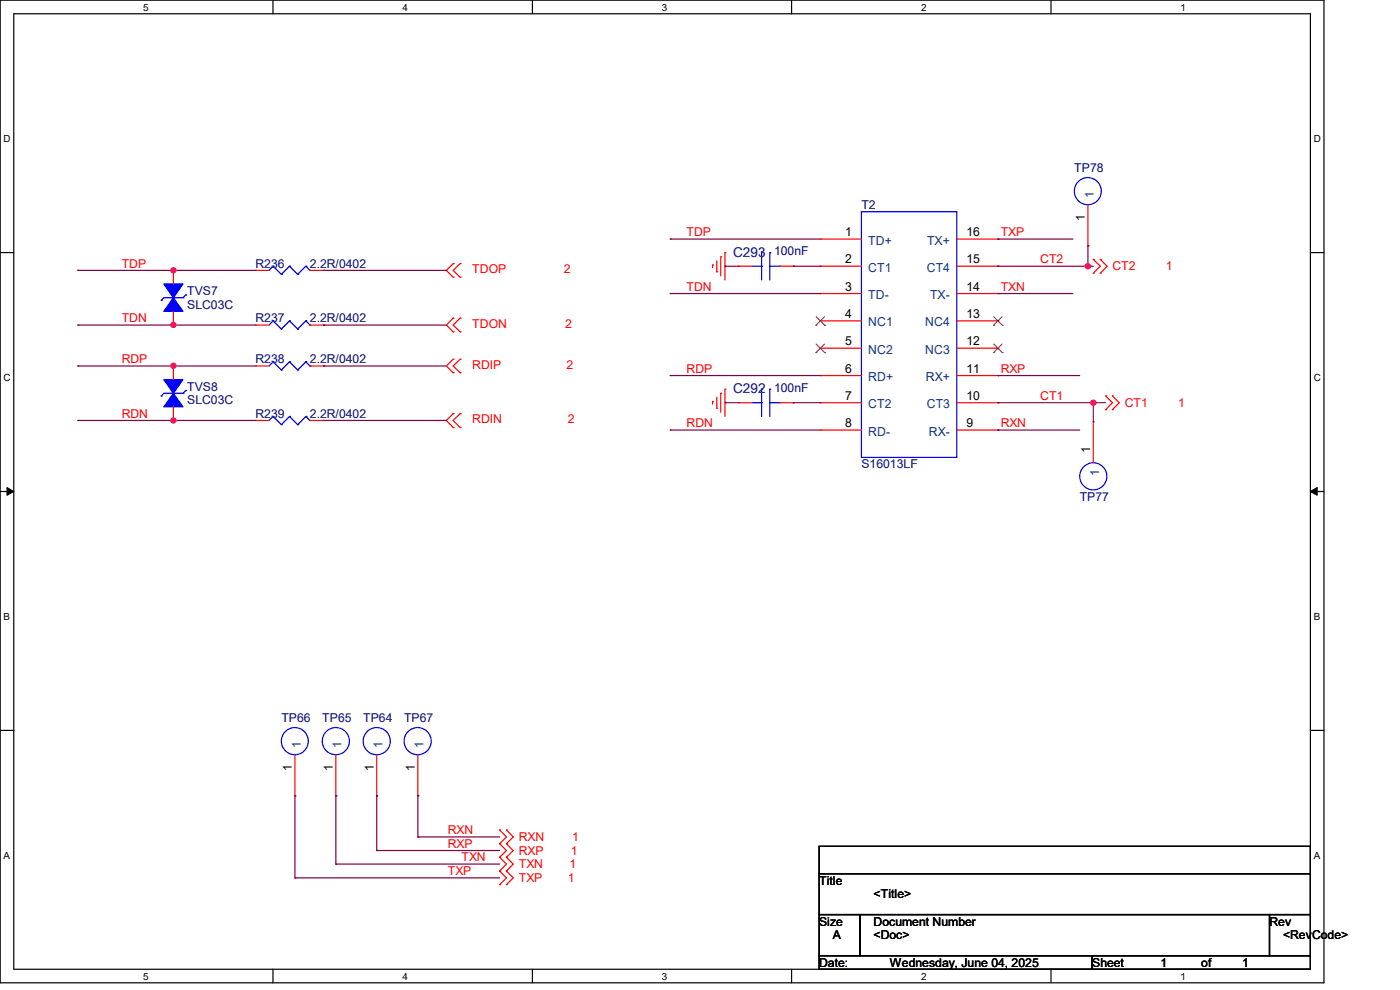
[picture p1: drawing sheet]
<svg xmlns="http://www.w3.org/2000/svg" width="297mm" height="210mm" viewBox="0 0 297 210" stroke-linecap="round" stroke-linejoin="round" font-family="sans-serif">
<path d="M0 0h280.9v208.5h-280.9zM2.9 2.9h275.1v202.7h-275.1z" fill="none" stroke="#000" stroke-width=".25"/>
<g fill="#fff">
<path d="M30.4 .3h1.1v2.4h-1.1z"/>
<path d="M30.4 205.9h1.1v2.3h-1.1z"/>
</g>
<path d="M57.9 0v2.9M57.9 205.6v2.9" fill="none" stroke="#000" stroke-width=".25"/>
<g fill="#fff">
<path d="M85.4 .3h1.1v2.4h-1.1z"/>
<path d="M85.4 205.9h1.1v2.3h-1.1z"/>
</g>
<path d="M112.9 0v2.9M112.9 205.6v2.9" fill="none" stroke="#000" stroke-width=".25"/>
<g fill="#fff">
<path d="M140.4 .3h1.2v2.4h-1.2z"/>
<path d="M140.4 205.9h1.2v2.3h-1.2z"/>
</g>
<path d="M167.9 0v2.9M167.9 205.6v2.9" fill="none" stroke="#000" stroke-width=".25"/>
<g fill="#fff">
<path d="M195.4 .3h1.2v2.4h-1.2z"/>
<path d="M195.4 205.9h1.2v2.3h-1.2z"/>
</g>
<path d="M223 0v2.9M223 205.6v2.9" fill="none" stroke="#000" stroke-width=".25"/>
<g fill="#fff">
<path d="M250.4 .3h1.2v2.4h-1.2z"/>
<path d="M250.4 205.9h1.2v2.3h-1.2z"/>
<path d="M.8 28.2h1.4v2.4h-1.4z"/>
<path d="M278.7 28.2h1.5v2.4h-1.5z"/>
<path d="M.8 78.9h1.4v2.3h-1.4z"/>
<path d="M278.7 78.9h1.5v2.3h-1.5z"/>
</g>
<path d="M0 53.6h2.9M278 53.6h2.9" fill="none" stroke="#000" stroke-width=".25"/>
<g fill="#fff">
<path d="M.8 129.6h1.3v2.3h-1.3z"/>
<path d="M278.7 129.6h1.4v2.3h-1.4z"/>
</g>
<path d="M0 104.3h2.9M278 104.3h2.9" fill="none" stroke="#000" stroke-width=".25"/>
<path d="M1.5 103.4l1.4 .9-1.4 .8zM278 104.3l1.4-.9v1.7z" fill="#000" stroke="#000" stroke-width=".21"/>
<g fill="#fff">
<path d="M.8 180.3h1.3v2.3h-1.3z"/>
<path d="M278.7 180.3h1.4v2.3h-1.4z"/>
</g>
<path d="M0 154.9h2.9M278 154.9h2.9M173.8 179.5h104.2v5.8h-104.2zM173.8 185.3h104.2v8.7h-104.2zM173.8 194h8.7v8.7h-8.7zM182.5 194h86.8v8.7h-86.8zM269.3 194h8.7v8.7h-8.7zM173.8 202.7h57.9v2.9h-57.9zM231.7 202.7h46.3v2.9h-46.3z" fill="none" stroke="#000" stroke-width=".25"/>
<g fill="none" stroke="#f00" stroke-width=".25">
<path d="M36.8 57.4h.1M36.8 57.4v2.8M54.2 57.4h.1M54.2 57.4h2.9M65.7 57.4h3M68.7 57.4h.1M96.1 58.8h.1M96.1 55.9h.1M96.1 55.9l-1.4 1.5 1.4 1.4M97.6 55.9h.1M97.6 58.8h.1M97.6 55.9l-1.5 1.5 1.5 1.4"/>
<path d="M151.2 56.2h.1M151.2 56.2v.6M152.1 57.7h.1M152.1 55.3v2.4M152.9 54.5h.1M152.9 54.5v4M153.8 53.6h.1M153.8 53.6v5.8M156.7 56.5h.1M156.7 56.5h2.9M165.4 56.5h2.9M168.3 56.5h.1"/>
<path d="M174 50.7h.1M174 56.5h.1M174 50.7h8.8M174 56.5h8.8M203 50.7h8.7M203 56.5h8.7M211.7 50.7h.1M211.7 56.5h.1M230.8 52.2h.1M230.8 43.5v8.7M231.9 55h.1M231.9 58h.1"/>
<path d="M231.9 55l1.5 1.5-1.5 1.5M233.4 55h.1M233.4 58h.1M233.4 55l1.5 1.5-1.5 1.5M36.8 69h.1M36.8 77.6h.1M36.8 66v3M36.8 77.6v2.9M54.2 69h.1M54.2 77.6h.1M54.2 69h2.9M54.2 77.6h2.9"/>
<path d="M65.7 69h3M65.7 77.6h3M68.7 69h.1M68.7 77.6h.1M96.1 70.4h.1M96.1 67.5h.1M96.1 79.1h.1M96.1 76.2h.1M96.1 67.5l-1.4 1.5 1.4 1.4M96.1 76.2l-1.4 1.4 1.4 1.5M97.6 67.5h.1M97.6 70.4h.1"/>
<path d="M97.6 76.2h.1M97.6 79.1h.1M97.6 67.5l-1.5 1.5 1.5 1.4M97.6 76.2l-1.5 1.4 1.5 1.5M174 62.3h.1M174 79.7h.1M174 73.9h.1M174 68.1h.1M174 62.3h8.8M174 68.1h8.8M174 79.7h8.8M174 73.9h8.8"/>
<path d="M203 62.3h8.7M203 68.1h8.7M203 79.7h8.7M203 73.9h8.7M211.7 62.3h.1M211.7 68.1h.1M211.7 79.7h.1M211.7 73.9h.1M36.8 89.2h.1M36.8 86.3v2.9M54.2 89.2h.1M54.2 89.2h2.9"/>
<path d="M65.7 89.2h3M68.7 89.2h.1M96.1 90.7h.1M96.1 87.8h.1M96.1 87.8l-1.4 1.4 1.4 1.5M97.6 87.8h.1M97.6 90.7h.1M97.6 87.8l-1.5 1.4 1.5 1.5M151.2 85.2h.1M151.2 85.2v.5M152.1 86.6h.1M152.1 84.3v2.3"/>
<path d="M152.9 83.4h.1M152.9 83.4v4.1M153.8 82.5h.1M153.8 82.5v5.8M156.7 85.4h.1M156.7 85.4h2.9M165.4 85.4h2.9M168.3 85.4h.1M174 91.2h.1M174 85.4h.1M174 91.2h8.8M174 85.4h8.8"/>
<path d="M203 91.2h8.7M203 85.4h8.7M211.7 91.2h.1M211.7 85.4h.1M231.9 89.5h.1M231.9 89.5v8.7M234.6 84h.1M234.6 86.9h.1M234.6 84l1.4 1.4-1.4 1.5M236 84h.1M236 86.9h.1M236 84l1.4 1.4-1.4 1.5"/>
<path d="M62.6 168.8h.1M62.6 160.1v8.7M71.2 168.8h.1M71.2 160.1v8.7M79.9 168.8h.1M79.9 160.1v8.7M88.6 168.8h.1M88.6 160.1v8.7M106 179h.1M106 176.1h.1M106 179l1.4 1.4-1.4 1.5M106 176.1l1.4 1.4-1.4 1.5"/>
<path d="M107.4 179h.1M107.4 176.1h.1M107.4 179l1.5 1.4-1.5 1.5M107.4 176.1l1.5 1.4-1.5 1.5M106 184.8h.1M106 187.7h.1M106 181.9h.1M106 184.8l1.4 1.4-1.4 1.5M106 181.9l1.4 1.4-1.4 1.5M107.4 184.8h.1M107.4 187.7h.1M107.4 181.9h.1"/>
<path d="M107.4 184.8l1.5 1.4-1.5 1.5M107.4 181.9l1.5 1.4-1.5 1.5"/>
</g>
<g fill="none" stroke="#00f" stroke-width=".25">
<path d="M58 56.5h.1M58 56.5l-.9 .9M58 56.5l1.7 1.7M59.7 58.2h.1M61.4 56.5h.1M61.4 56.5l-1.7 1.7M61.4 56.5l1.8 1.7M63.2 58.2h.1M64.9 56.5h.1M64.9 56.5l-1.7 1.7M64.9 56.5l.8 .9M65.7 57.4h.1"/>
<path d="M159.6 56.5h2M161.6 56.5h.1M161.6 53.6h.1M161.6 53.6v5.8M163.3 53.6h.1M163.3 53.6v5.8M163.3 56.5h2.1M165.4 56.5h.1M182.8 44.9h20.2v52.1h-20.2zM34.2 63.7h.1M38.8 63.2h.1M38.8 63.2h-4l-.6 .5"/>
<path d="M39.4 62.6h.1M39.4 62.6l-.6 .6M58 68.1h.1M58 76.8h.1M58 68.1l-.9 .9M58 68.1l1.7 1.7M58 76.8l-.9 .8M58 76.8l1.7 1.7M59.7 69.8h.1M59.7 78.5h.1M61.4 68.1h.1M61.4 76.8h.1"/>
<path d="M61.4 68.1l-1.7 1.7M61.4 68.1l1.8 1.7M61.4 76.8l-1.7 1.7M61.4 76.8l1.8 1.7M63.2 69.8h.1M63.2 78.5h.1M64.9 68.1h.1M64.9 76.8h.1M64.9 68.1l-1.7 1.7M64.9 68.1l.8 .9M64.9 76.8l-1.7 1.7M64.9 76.8l.8 .8"/>
<path d="M65.7 69h.1M65.7 77.6h.1M34.2 84h.1M38.8 83.4h.1M38.8 83.4h-4l-.6 .6M39.4 82.8h.1M39.4 82.8l-.6 .6M58 88.3h.1M58 88.3l-.9 .9M58 88.3l1.7 1.8M59.7 90.1h.1M61.4 88.3h.1"/>
<path d="M61.4 88.3l-1.7 1.8M61.4 88.3l1.8 1.8M63.2 90.1h.1M64.9 88.3h.1M64.9 88.3l-1.7 1.8M64.9 88.3l.8 .9M65.7 89.2h.1M159.6 85.4h2M161.6 85.4h.1M161.6 82.5h.1M161.6 82.5v5.8M163.3 82.5h.1"/>
<path d="M163.3 85.4h2.1M163.3 82.5v5.8M165.4 85.4h.1"/>
<circle cx="230.8" cy="40.6" r="2.87"/>
<circle cx="231.9" cy="101" r="2.88"/>
<circle cx="62.5" cy="157.2" r="2.87"/>
<circle cx="71.2" cy="157.2" r="2.88"/>
<circle cx="79.9" cy="157.2" r="2.88"/>
<circle cx="88.6" cy="157.2" r="2.88"/>
</g>
<g fill="none" stroke="#804000" stroke-width=".21">
<path d="M173.1 74.8h.1M173.1 69h.1M173.1 73l1.9 1.8M173.1 67.2l1.9 1.8M174.9 73l-1.8 1.8M174.9 67.2l-1.8 1.8M175 74.8h.1M175 69h.1M210.8 69h.1M210.8 74.8h.1M210.8 67.2l1.8 1.8M210.8 73l1.8 1.8"/>
<path d="M212.6 67.2l-1.8 1.8M212.6 73l-1.8 1.8M212.6 69h.1M212.6 74.8h.1"/>
</g>
<g fill="#00f" stroke="#00f" stroke-width=".25">
<path d="M36.8 63.2l2 2.8h-4z" fill-rule="evenodd"/>
<path d="M34.8 60.2h4l-2 3z" fill-rule="evenodd"/>
<path d="M36.8 83.4l2 2.9h-4z" fill-rule="evenodd"/>
<path d="M34.8 80.5h4l-2 2.9z" fill-rule="evenodd"/>
</g>
<g fill="none" stroke="#800040" stroke-width=".25">
<path d="M16.5 57.4h.1M16.5 57.4h37.7M36.8 57.4h.1M68.7 57.4h.1M68.7 57.4h26M142.2 50.7h.1M142.2 50.7h31.8M153.8 56.5h.1M153.8 56.5h2.9M168.3 56.5h.1M168.3 56.5h5.7M211.7 56.5h.1"/>
<path d="M211.7 50.7h.1M211.7 50.7h15.9M211.7 56.5h20.2M230.8 52.2h.1M230.8 56.5h.1M230.8 52.2v4.3M16.5 69h.1M16.5 77.6h.1M16.5 69h37.7M16.5 77.6h37.7M36.8 69h.1M36.8 77.6h.1"/>
<path d="M68.7 69h.1M68.7 77.6h.1M68.7 69h26M68.7 77.6h26M142.2 62.3h.1M142.2 79.7h.1M142.2 62.3h31.8M142.2 79.7h31.8M211.7 62.3h.1M211.7 79.7h.1M211.7 62.3h15.9M211.7 79.7h17.4"/>
<path d="M16.5 89.2h.1M16.5 89.2h37.7M36.8 89.2h.1M68.7 89.2h.1M68.7 89.2h26M142.2 91.2h.1M142.2 91.2h31.8M153.8 85.4h.1M153.8 85.4h2.9M168.3 85.4h.1M168.3 85.4h5.7M211.7 85.4h.1"/>
<path d="M211.7 91.2h.1M211.7 91.2h17.4M211.7 85.4h22.9M231.9 85.4h.1M231.9 85.4v4.1M62.6 168.8h.1M62.6 168.8v17.4M71.2 168.8h.1M71.2 168.8v14.5M79.9 168.8h.1M79.9 168.8v11.6M88.6 177.5h.1"/>
<path d="M88.6 168.8h.1M88.6 177.5h17.4M88.6 168.8v8.7M62.6 186.2h.1M62.6 186.2h43.4M71.2 183.3h.1M71.2 183.3h34.8M79.9 180.4h.1M79.9 180.4h26.1"/>
</g>
<g fill="#f0f" stroke="#f0f" stroke-width=".25">
<circle cx="36.8" cy="68.9" r=".55"/>
<circle cx="36.8" cy="77.6" r=".55"/>
<circle cx="36.8" cy="57.3" r=".55"/>
<circle cx="36.8" cy="89.2" r=".55"/>
<circle cx="231.9" cy="85.4" r=".55"/>
<circle cx="230.8" cy="56.5" r=".56"/>
</g>
<g font-size="2.9" fill="#000080">
<text x="155.5" y="54.4">C293</text>
<text x="155.5" y="83.4">C292</text>
</g>
<g font-size="2.6" fill="#000080">
<text x="227.9" y="36.5">TP78</text>
<text x="182.8" y="44.3">T2</text>
<text x="54.2" y="56.8">R236</text>
<text x="65.7" y="56.8">2.2R/0402</text>
<text x="164.2" y="54.2">100nF</text>
<text x="39.7" y="62.6">TVS7</text>
<text x="39.7" y="65.5">SLC03C</text>
<text x="54.2" y="68.4">R237</text>
<text x="65.7" y="68.4">2.2R/0402</text>
<text x="54.2" y="77">R238</text>
<text x="65.7" y="77">2.2R/0402</text>
<text x="39.7" y="82.8">TVS8</text>
<text x="164.2" y="83.1">100nF</text>
<text x="39.7" y="85.8">SLC03C</text>
<text x="54.2" y="88.6">R239</text>
<text x="65.7" y="88.6">2.2R/0402</text>
<text x="182.8" y="99.4">S16013LF</text>
<text x="229.1" y="106.3">TP77</text>
<text x="59.7" y="153.2">TP66</text>
<text x="68.4" y="153.2">TP65</text>
<text x="77" y="153.2">TP64</text>
<text x="85.7" y="153.2">TP67</text>
</g>
<g font-size="2.6">
<text x="230.2" y="46.9" transform="rotate(-90 230.2 46.9)">1</text>
<text x="179.3" y="50.1">1</text>
<text x="205" y="50.1">16</text>
<text x="179.3" y="55.8">2</text>
<text x="205" y="55.8">15</text>
<text x="179.3" y="61.6">3</text>
<text x="205" y="61.6">14</text>
<text x="179.3" y="67.4">4</text>
<text x="205" y="67.4">13</text>
<text x="179.3" y="73.2">5</text>
<text x="205" y="73.2">12</text>
<text x="179.3" y="79">6</text>
<text x="205" y="79">11</text>
<text x="179.3" y="84.8">7</text>
<text x="205" y="84.8">10</text>
<text x="179.3" y="90.6">8</text>
<text x="205" y="90.6">9</text>
<text x="231.3" y="96.1" transform="rotate(-90 231.3 96.1)">1</text>
<text x="61.9" y="163.6" transform="rotate(-90 61.9 163.6)">1</text>
<text x="70.6" y="163.6" transform="rotate(-90 70.6 163.6)">1</text>
<text x="79.3" y="163.6" transform="rotate(-90 79.3 163.6)">1</text>
<text x="88" y="163.6" transform="rotate(-90 88 163.6)">1</text>
<text x="173.8" y="187.7">Title</text>
<text x="185.3" y="190.6">&lt;Title&gt;</text>
<text x="173.8" y="196.3">Size</text>
<text x="185.3" y="196.3">Document Number</text>
<text x="269.3" y="196.3">Rev</text>
<text x="176.7" y="199.3">A</text>
<text x="185.3" y="199.3">&lt;Doc&gt;</text>
<text x="272.2" y="199.3">&lt;RevCode&gt;</text>
<text x="173.8" y="205.1">Date:</text>
<text x="188.8" y="205.1">Wednesday, June 04, 2025</text>
<text x="231.7" y="205.1">Sheet</text>
<text x="246.2" y="205.1">1</text>
<text x="254.8" y="205.1">of</text>
<text x="263.5" y="205.1">1</text>
</g>
<g font-size="2.6" fill="#004080">
<text x="232" y="42" transform="rotate(-90 232 42)">1</text>
<text x="184.2" y="51.9">TD+</text>
<text x="196.7" y="51.9">TX+</text>
<text x="184.2" y="57.7">CT1</text>
<text x="196.6" y="57.7">CT4</text>
<text x="184.2" y="63.5">TD-</text>
<text x="197.3" y="63.5">TX-</text>
<text x="184.2" y="69.3">NC1</text>
<text x="196.3" y="69.3">NC4</text>
<text x="184.2" y="75.1">NC2</text>
<text x="196.3" y="75.1">NC3</text>
<text x="184.2" y="80.9">RD+</text>
<text x="196.4" y="80.9">RX+</text>
<text x="184.2" y="86.6">CT2</text>
<text x="196.6" y="86.6">CT3</text>
<text x="184.2" y="92.4">RD-</text>
<text x="197" y="92.4">RX-</text>
<text x="233.2" y="101" transform="rotate(-90 233.2 101)">1</text>
<text x="63.8" y="158.7" transform="rotate(-90 63.8 158.7)">1</text>
<text x="72.5" y="158.7" transform="rotate(-90 72.5 158.7)">1</text>
<text x="81.2" y="158.7" transform="rotate(-90 81.2 158.7)">1</text>
<text x="89.9" y="158.7" transform="rotate(-90 89.9 158.7)">1</text>
</g>
<g font-size="2.6" fill="#f00">
<text x="145.7" y="50.1">TDP</text>
<text x="212.3" y="50.1">TXP</text>
<text x="25.8" y="56.8">TDP</text>
<text x="100.2" y="58">TDOP</text>
<text x="119.6" y="58">2</text>
<text x="220.7" y="55.9">CT2</text>
<text x="236" y="57.4">CT2</text>
<text x="247.3" y="57.4">1</text>
<text x="145.7" y="61.7">TDN</text>
<text x="212.3" y="61.7">TXN</text>
<text x="25.8" y="68.4">TDN</text>
<text x="100.2" y="69.5">TDON</text>
<text x="119.9" y="69.5">2</text>
<text x="25.8" y="77">RDP</text>
<text x="100.2" y="78.2">RDIP</text>
<text x="120.2" y="78.2">2</text>
<text x="145.7" y="79.1">RDP</text>
<text x="212.3" y="79.1">RXP</text>
<text x="25.8" y="88.6">RDN</text>
<text x="100.2" y="89.8">RDIN</text>
<text x="120.5" y="89.8">2</text>
<text x="220.7" y="84.8">CT1</text>
<text x="238.6" y="86.3">CT1</text>
<text x="249.9" y="86.3">1</text>
<text x="145.7" y="90.6">RDN</text>
<text x="212.3" y="90.6">RXN</text>
<text x="95" y="177">RXN</text>
<text x="95" y="179.8">RXP</text>
<text x="110.1" y="178.4">RXN</text>
<text x="121.4" y="178.4">1</text>
<text x="95" y="185.6">TXP</text>
<text x="97.9" y="182.7">TXN</text>
<text x="110.1" y="184.2">TXN</text>
<text x="110.1" y="181.3">RXP</text>
<text x="120.8" y="184.2">1</text>
<text x="121.1" y="181.3">1</text>
<text x="110.1" y="187.1">TXP</text>
<text x="120.5" y="187.1">1</text>
</g>
<g font-size="2.1">
<text x="30.4" y="2.2">5</text>
<text x="85.4" y="2.2">4</text>
<text x="140.4" y="2.2">3</text>
<text x="195.4" y="2.2">2</text>
<text x="250.4" y="2.2">1</text>
<text x=".8" y="30.1">D</text>
<text x="278.7" y="30.1">D</text>
<text x=".8" y="80.8">C</text>
<text x="278.7" y="80.8">C</text>
<text x=".8" y="131.5">B</text>
<text x="278.7" y="131.5">B</text>
<text x=".8" y="182.2">A</text>
<text x="278.7" y="182.2">A</text>
<text x="30.4" y="207.8">5</text>
<text x="85.4" y="207.8">4</text>
<text x="140.4" y="207.8">3</text>
<text x="195.4" y="207.8">2</text>
<text x="250.4" y="207.8">1</text>
</g>
</svg>
